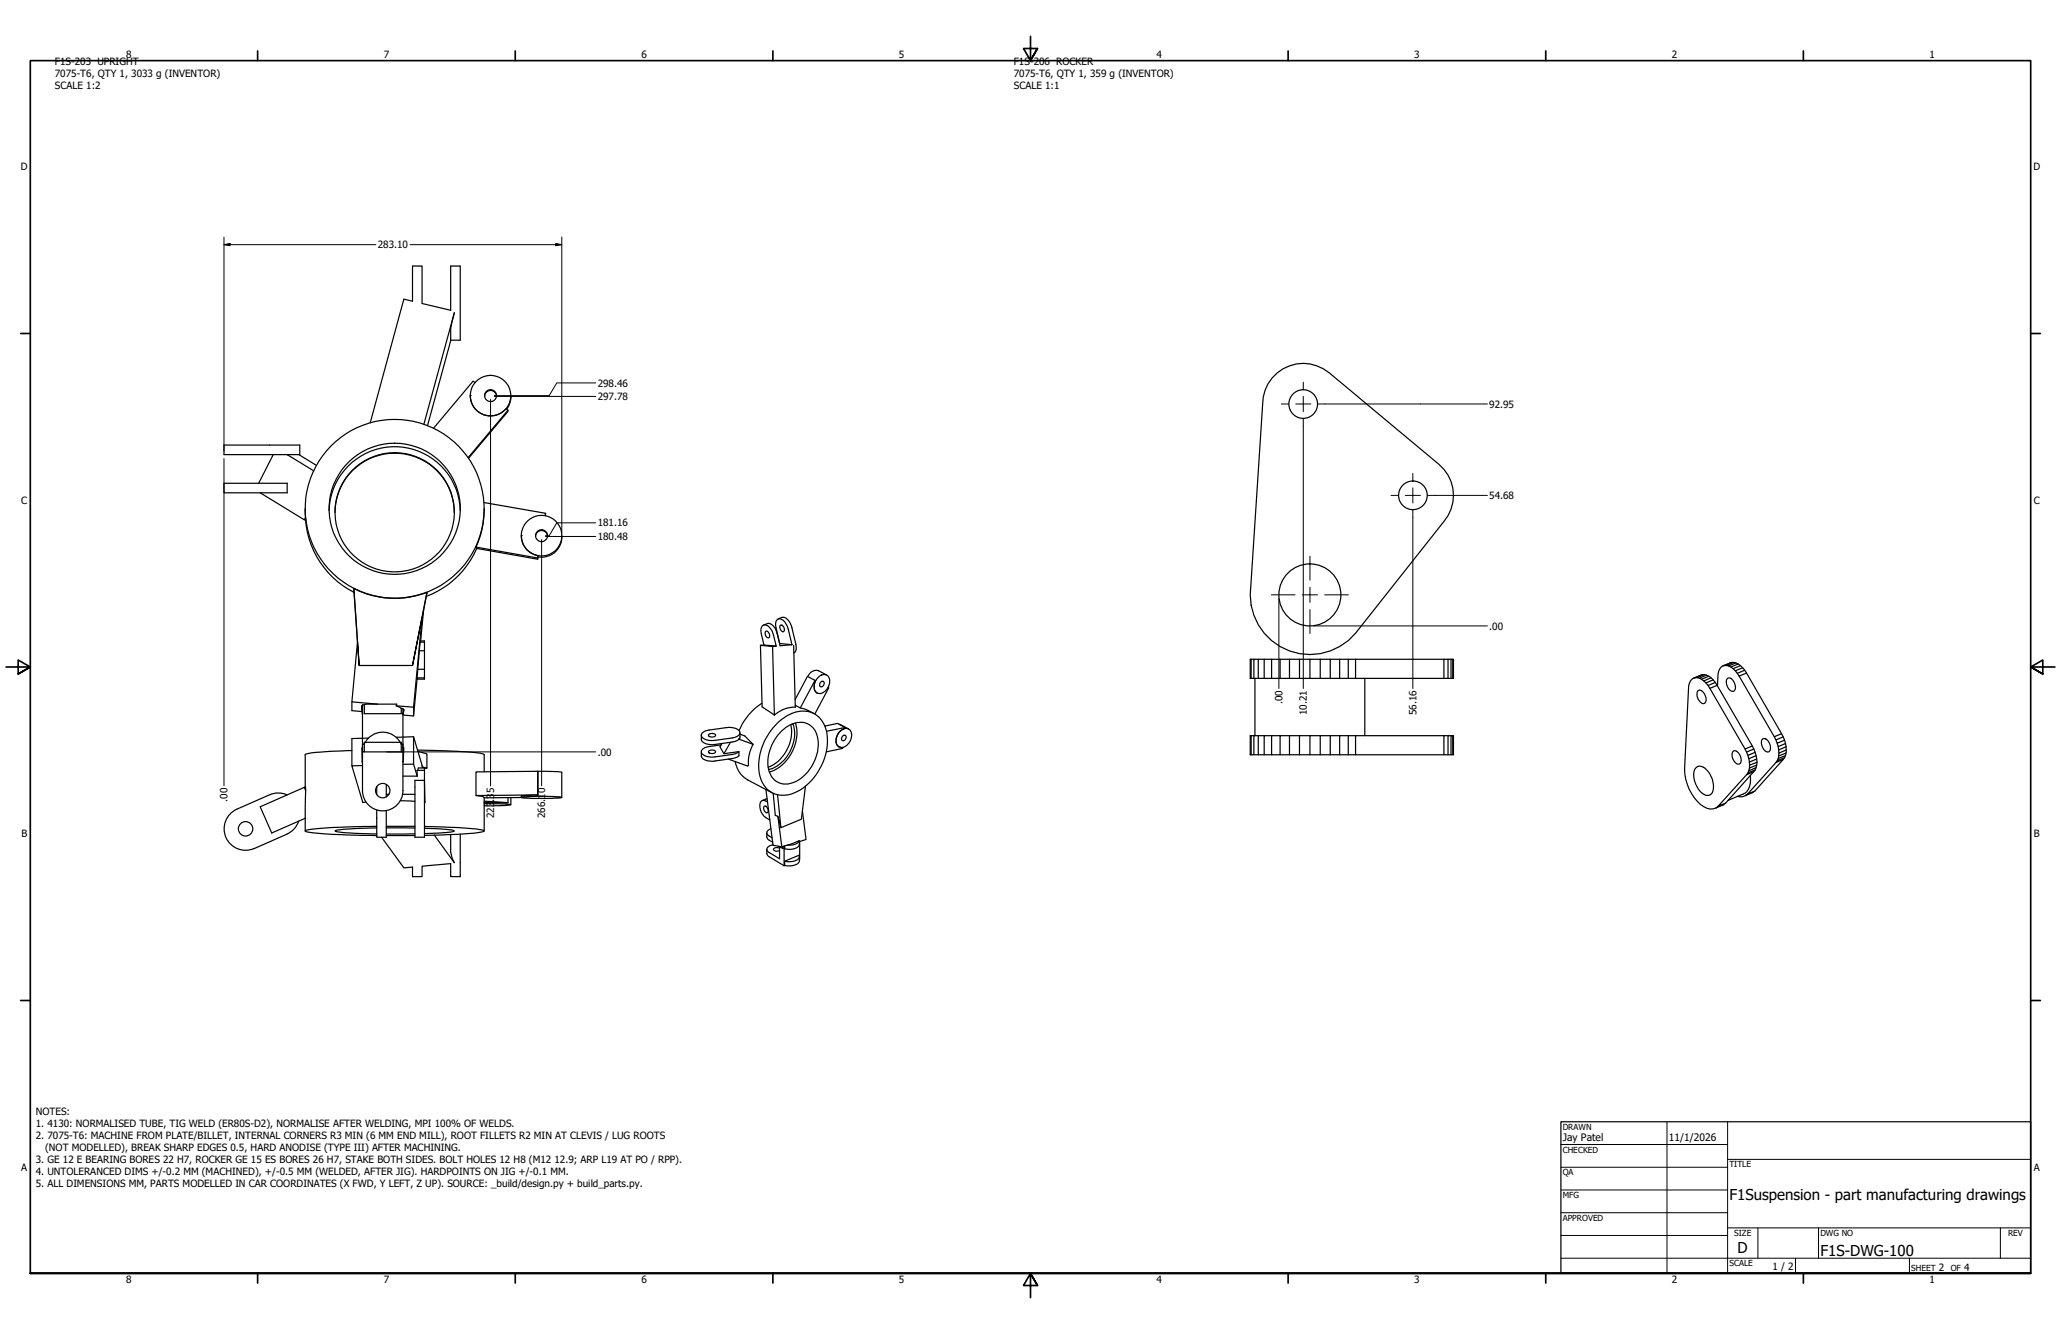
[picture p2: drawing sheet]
<svg xmlns="http://www.w3.org/2000/svg" width="864mm" height="559mm" viewBox="0 0 864 559" stroke-linecap="round" stroke-linejoin="round" font-family="sans-serif">
<!-- layer: Visible (ANSI) -->
<g fill="none" stroke="#000" stroke-width=".51">
<path d="M188.8 142.5h4v-31.1h-4v18.6l-12-2.9v-15.7h-4v14.8l-3.6-.9-14.1 51.8M188.8 142.5a25.8 25.8 0 0 1 .7-8.3l.9-3.2-12.8 46.7M188.9 142.5l-9.8 35.8M533.1 158.3a16.9 16.9 0 0 1 23.9-2.1l45.9 38.3a16.9 16.9 0 0 1 2.1 23.9l-37 46.8a25 25 0 0 1-27.7 7.5 25 25 0 0 1-16.4-23.5l5.2-80a16.9 16.9 0 0 1 4-10.9zM197 165.7a8.5 8.5 0 0 0 5.6 8 8.5 8.5 0 0 0 9.5-2.5l.8 .6-16.7 19.9M199 160.3l-.8-.7-16.5 19.8M203.1 165.9a2.48 2.48 0 0 1 2.4-2.3 2.48 2.48 0 0 1 2.5 2.3M212.9 171.8v.5l-16.6 19.7M214.1 165.7l-.4 2.8-1.4 2.9M93.9 186.4h31.7v4h-31.7zM114.5 190.4l-6.1 12M120.3 190.4l11.1 6.8"/>
<path d="M125.2 190.4l7.4 4.5M93.9 202.4h26.4v4h-26.4zM109 206.4l18.5 11.3 .5-.9M127.9 213.1l.1 3.7M128 217.7a37.3 37.3 0 0 0 20.3 30.5M128 216.8l.1 .9h-.6M137.9 213.9a27.5 27.5 0 0 1 27.5-26.8 27.5 27.5 0 0 1 27.4 26.8M140.4 214.7a25 25 0 0 1 25-24.8 25 25 0 0 1 25 24.8M202.8 210.5l25.8 4.5-.2 1M202.9 213.1v.5a38.2 38.2 0 0 1-3.4 15.6M228.6 215l-.1 1M199.5 229.2l25.8 4.5 .1-1"/>
<path d="M199.5 229.2v.5l25.8 4.6v-.6M199.8 229.7a37.2 37.2 0 0 1-21.2 20.1M218.4 224.4a8.4 8.4 0 0 0 7 8.3M224.4 224.5a2.52 2.52 0 0 1 2.5-2.3 2.52 2.52 0 0 1 2.5 2.3M225.4 232.7l-.1 1.6M235.4 224.4a8.5 8.5 0 0 1-10 8.9M148.3 246.5l2.2 32.3-.7-9.9-2.4 25.1 10.8 1M148.3 246.5a37.9 37.9 0 0 0 30.6 1.7M148.3 246.5l1.5 22.5M176.8 258.8l-3.5 37.4-7.3-.5 .2-.7h-12.9l-.6 .3M177.5 255.5l-1.2 13M178.9 248.2l-6.1 30.6z"/>
<path d="M325.4 259.9a2.09 2.09 0 0 1 3.5 .8l1.2 2.1 1.8 7.3-5.2-.5-1.6-7.2v-1.7zM326.1 259.3l1.5-.7a4.3 4.3 0 0 1 4.2 4.2l1.7 7.1a3.1 3.1 0 0 1-.9 3.7M150.5 278.8h22.3M175.7 272.6l-.6 7.8M176 269h1.9v3.6h-2.2zM176.3 268.5l-.2 .5M176.3 268.5h1.6v.5M177.9 272.6v7.8M318.6 270.3l5.1 .5M319.5 262.2a2.58 2.58 0 0 1 3.7 1.5l.9 2.3 1.1 4.6-5.1-.4-1.3-5.8 .2-1.5zM319.9 261.9l1.6-.7a4 4 0 0 1 4 3.6l1.4 5.7 5-.4M320.1 270.2l-1.5 .1 .7 25.8 5.2 3.4"/>
<path d="M320.7 264.6a1.45 1.45 0 0 1 1.6 .4 1.45 1.45 0 0 1 .2 1.6 .77 .77 0 0 1-.8 .6 .77 .77 0 0 1-.7-.7l-.4-1.1zM325.2 270.6l-1.5 .2 .8 28.7M326.6 269.6h.1M327 261.9a1.58 1.58 0 0 1 1.5 1 1.58 1.58 0 0 1-.5 1.8 2.03 2.03 0 0 1-1-2.8zM332.5 270.3l.7 25.9a12.4 12.4 0 0 0-8.7 3.3M524.3 276.2h-.4v8h.4M525.4 276.2h-1.1v8M527.2 276.2h-1.8v8M529.7 276.2h-2.5v8M532.8 276.2h-3.1v8M536.4 276.2h-3.6v8M540.3 276.2h-3.9v8"/>
<path d="M544.5 276.2h-4.2v8M548.9 276.2h-4.4v8M553.2 276.2h-4.3v8M557.4 276.2h-4.2v8M561.3 276.2h-3.9v8M565 276.2h-3.7v8M568 276.2h-3v8M605 276.2h-37v8M606.7 276.2h-1.7v8M608 276.2h-1.3v8M608.8 276.2h-.8v8M725.6 277.5l-3.9 1.5"/>
<path d="M726.4 277.5l-3 1.3h-.8M727.4 277.7l-3.1 1.3-.9-.2M728.3 278.1l-3.1 1.3-.9-.4M729.3 278.8l-3.1 1.3-1-.7M730.2 279.7l-3.1 1.3-.9-.9M147.4 294v3.7l4.4 .4M151.6 295.7h.3M151.9 299.1l-.3-3.4 .3 3.7M152.7 295.3l-.8-.1v36a8.5 8.5 0 0 0 8.5 8.5 8.5 8.5 0 0 0 8.4-8.5v-34.4l-.7-.1M152.7 295.3v3.7h15.4v-2.3M166 295.7l2.1 1M168.8 299.1l.4-1.8-.4 2.1"/>
<path d="M168.8 297.3h.4M173.3 296.2v3.7M174.8 284l-1.5 15.9-4.5-.4M175.1 280.4h2.8v3.6h-3.1zM177.9 284v.5h-3.1M319.3 294.6a25.2 25.2 0 0 0-9.6 11.4M333.2 295.5l2.1 1M335.3 296.5l1.7 .4 4.1 2M341.5 285l-3.2-1.7-5.1 9.8M342.4 284.2a3 3 0 0 1 4.8-.7 5.1 5.1 0 0 1-3.9 7 2.78 2.78 0 0 1-2.1-3.9zM342.4 290.3a3.7 3.7 0 0 1-.6-5.1l-.3-.2-6.2 11.5M342.4 290.3h.1"/>
<path d="M343.9 285.8a.85 .85 0 0 1 1.2-.3 .85 .85 0 0 1 .1 1.3 .95 .95 0 0 1-1.4 .9 .95 .95 0 0 1-.1-1.6zM346.4 282.8l-3.4-1.8a3.8 3.8 0 0 0-4.5 2.4M347 287.9l.3 .2-5.9 11M524.3 284.2h84.7v-8h-.2v8M525.8 284.2v24M571.9 284.2v24M711.3 289.6a1.53 1.53 0 0 1 2.6 .6 3.3 3.3 0 0 1 .2 4.5 3.8 3.8 0 0 1-2.8-5.1zM713.3 282.6l-3.8 1.6M714.2 282.6l-4 1.3M715.1 282.8l-3.1 1.3-.9-.3M716 283.3l-3 1.2-1-.4M716.5 288.4l14.7 25.4 3.1-1.3"/>
<path d="M717 283.9l-3.1 1.3-.9-.7M717.9 284.8l-3.1 1.3-.9-.9M718.8 285.9l-3.1 1.2-.9-1M719.5 287.1l-3 1.3-.8-1.3M719.6 287.2a11.2 11.2 0 0 1 1.5-7.7 10.2 10.2 0 0 1 5.3-2 8 8 0 0 1 5.4 4.4l14.7 25.4a11.1 11.1 0 0 1 1.3 10.1l-12.5 13.9-.9 .7-3.1 1.3 1-.7M724 284.1a2.89 2.89 0 0 1 3.1 3l.1 .7a1.43 1.43 0 0 1-.8 1.8 1.43 1.43 0 0 1-1.9-.8 3.8 3.8 0 0 1-.5-4.7zM728.7 283.2l14.8 25.4 3-1.3M731.1 280.7l-3.1 1.4-.9-1.1M731.8 281.9l-3.1 1.3-.7-1.1M147.4 314.4l-13.5 .7a14.7 14.7 0 0 0-6 1v13.6M151.8 319.2h.1M151.9 315h.8v-4h15.4v4h.7"/>
<path d="M151.9 313.1l-.3 .2 .2 5.9M151.9 319.1l-.1 .1M151.9 311.7h.8M152.6 311.7a8.5 8.5 0 0 1 7.8-5 8.5 8.5 0 0 1 7.7 5M152.7 315h15.4M154.4 309.2l-7 .2v11.4M166 308.9l7.3-.3 3.6 12.6M168.1 311.7h.7M168.8 313.1l.4 .1-.4 5.9M173.3 308.6v11.5M175 314.2a181.2 181.2 0 0 1 27.5 1.6l.4 .3v7.2M175.1 314.8l3.8 1v6"/>
<path d="M293.9 308v1.7a4.3 4.3 0 0 0 5.1 2.2l7.8-1.1 2.1-.6 .7-.6M294.3 307l2.2-1.1 7.8-1.1a5.2 5.2 0 0 1 5.7 1.8 2.88 2.88 0 0 1-3.2 2.5l-7.2 1a5.4 5.4 0 0 1-5.7-1.8zM296.9 307.7l.2-.1a1.89 1.89 0 0 1 2.7 .5 1.88 1.88 0 0 1-2.9-.2zM297.1 314.5a1.89 1.89 0 0 1 2.7 .5 1.88 1.88 0 0 1-2.9-.2zM302.1 312l-5 .7a2.89 2.89 0 0 0-3.2 2.5 5.4 5.4 0 0 0 5.7 1.9l7.2-1.1 1.7-.4 1.1-.8M302.5 311.5l-.8 1.4 1.6 2.8 6.3-.9v1.8l-1.1 .7-1.7 .5-7.2 1a5.5 5.5 0 0 1-5.7-1.8v-2.1M306.1 311l-2.8 4.7M308 319a10.8 10.8 0 0 0 5.3 7.7l10.2 5.4M309.6 309.6l5.9 2.2M310.1 307v1.7l-.5 .9M310.1 307.5l2 .8 3.4 3.5M315.5 311.8a16.1 16.1 0 0 0-1.9 8.7l-.2 .4-8.2-2.9"/>
<path d="M325.7 303a14.1 14.1 0 0 1 14.9-4.4 12.3 12.3 0 0 1 6.1 12.4 24.4 24.4 0 0 1-15.3 21.7 10.2 10.2 0 0 1-13.4-9.7 25 25 0 0 1 7.7-20zM327.5 306.2a9.7 9.7 0 0 1 11.8-2.5 11.1 11.1 0 0 1 3 12.3 16.6 16.6 0 0 1-12.2 12.4 7.9 7.9 0 0 1-8.3-9 19.1 19.1 0 0 1 5.7-13.2zM331.3 303.6a16.3 16.3 0 0 1-9.4 17.8M332.2 303.2a15.9 15.9 0 0 1-7.6 18.2l-2.5 1M333.2 302.8a17.3 17.3 0 0 1-10.8 20.6M345.6 304.2l5.3-1.2 3.2 1.7M346.3 306.3l7.8-1.6-.1 .5a5.1 5.1 0 0 0-3.1 7.1l.7 .6M351.5 303.3l4.1 2.1M352 306.3a2.69 2.69 0 0 1 3.5-1 2.69 2.69 0 0 1 1.2 3.5 4.6 4.6 0 0 1-4.7 4.3 3.6 3.6 0 0 1-.8-5.8zM353.1 308.4a.93 .93 0 0 1 1.4-.1 .93 .93 0 0 1-.3 1.5 .9 .9 0 0 1-1.4 .3 .9 .9 0 0 1 .1-1.4zM353.1 313.1v.4l-6.9 1.5M524.3 316.2h84.7v-8h-.2v8"/>
<path d="M524.3 308.2h-.4v8h.4M525.4 308.2h-1.1v8M527.2 308.2h-1.8v8M529.7 308.2h-2.5v8M532.8 308.2h-3.1v8M536.4 308.2h-3.6v8M540.3 308.2h-3.9v8M544.5 308.2h-4.2v8M548.9 308.2h-4.4v8M553.2 308.2h-4.3v8M557.4 308.2h-4.2v8M561.3 308.2h-3.9v8"/>
<path d="M565 308.2h-3.7v8M568 308.2h-3v8M605 308.2h-37v8M606.7 308.2h-1.7v8M608 308.2h-1.3v8M608.8 308.2h-.8v8M726.4 314.6a3.2 3.2 0 0 1 3.2 3.7 1.43 1.43 0 0 1-.8 1.7 1.43 1.43 0 0 1-1.9-.7 3.8 3.8 0 0 1-.5-4.7zM731.2 313.8l.6 1.2 3.1-1.2M731.8 315l.6 1.4 3.1-1.2M732.4 316.4l.4 1.4 3-1.3M732.8 317.8l.2 1.4 3.1-1.3M733 319.2l.1 1.3 3.1-1.2"/>
<path d="M738.6 309.5a2.9 2.9 0 0 1 3.2 3l.1 .7a1.4 1.4 0 0 1-.8 1.8 1.4 1.4 0 0 1-1.8-.8 3.7 3.7 0 0 1-.7-4.7zM743.5 308.6l.7 1.3 3-1.2M744.2 309.9l.5 1.4 3.1-1.2M744.2 319.4l-11.9 13.2 3-1.3M744.7 311.3l.4 1.4 3.1-1.2M745.1 312.7l.2 1.4 3.1-1.3M745.3 314.1l.1 1.4 3.1-1.4M747.2 318.1l-3 1.3 .5-.7M747.8 317.4l-3.1 1.3 .4-.9M748.2 316.5l-3.1 1.3 .2-1.1M748.4 315.4l-3.1 1.3 .1-1.2M99.3 339a9 9 0 0 0-4.6 11.8 9 9 0 0 0 11.8 4.6l13.7-6"/>
<path d="M113 332.9l-13.7 6.1M113 332.9a9 9 0 0 1 7.3 .1M127.5 329.8l.6 1.4-.1-1.6-19 8.3 4.9 11 14-6.1M128.1 331.2l-.2 11.6M151.9 320.7l-4.5 .1 4.6 15.4 1.4-.2M157.9 339.3v11.4h4v-11.1M157.9 329.6v3.3M161.9 328.6v5.2M161.9 332.7h1M167.8 335.4l6.1 .3M168.7 332.7h5.2M168.8 320.2l4.5-.1 1.5 5"/>
<path d="M168.8 325.1h6M177.2 321.7l-.3-.5 2 .6h-1M177.9 322.7v4.2h-4v23.8h4v-23.8M177.9 321.7h-2.5l-.3 1M177.9 321.7v1M177.9 322.7h-3.1v2.4M177.9 336h.2M177.9 335.4l.2 .6M177.9 327.5l.2 8.5M199.5 333.2l2.5 .4 .9 .5v14M202.9 336.7h8.4l2.7 .4-2.7 .3-8.4 .1M202.9 336.1l10 .1"/>
<path d="M212.9 334.1v2.1l-10-.6M214.1 334.1v3M218.4 334.1l-15.5 .1M218.5 333.9l2.1-.1a76 76 0 0 1 14.8 .3l-4.7 .4h-7.6l-3.6-.2zM225.3 333l.1 .1M225.4 333.1l-.1-10-25.8 .2v9.9l25.8-.2v-9.9l10 .4 .1 10.5M225.4 333.1l-6.3 .2-.6 .1-.1 .6M320.3 337.7a1.61 1.61 0 0 1 1.4 1.1 1.61 1.61 0 0 1-.4 1.7 1.92 1.92 0 0 1-1-2.8zM320.9 330.7l3 23.4 3.7 .6M321.4 334.6l-2 .7M321.6 336a1.75 1.75 0 0 0-1.7-.7 1.75 1.75 0 0 0-1.4 1.2 6 6 0 0 0 2.4 6l1.7 1M324 332.3l.9 9.3 1 .3 1.3 4.8-1.4-13.8"/>
<path d="M336.2 339.8l1.6 11.9-2.9 .9v-.4l-7.3 2.5-1.7-12.8M337.5 329.3l-1.7 13.9-8.6 3.5M710.7 321.6a3 3 0 0 1 4.6 1 9.6 9.6 0 0 1 2.2 9.4 2.63 2.63 0 0 1-4.4 .2 9.7 9.7 0 0 1-2.9-10.1zM720 337.7l-1 .8 3.1-1.3 1-.8 11.8-13.2a8.9 8.9 0 0 0 0-9.4l-15.4-26.7a7.2 7.2 0 0 0-6.2-4.5 6.4 6.4 0 0 0-5.5 3.7l-1.9 36a19.6 19.6 0 0 0 8 15.6 5 5 0 0 0 5.1 .6M731.3 333.3l-1.2 .5-2-.2M731.8 324.5l-11.8 13.2 3.1-1.3M733.4 324.9a7.2 7.2 0 0 1-2.8 7.6l-6.5 2.8M734.9 323.2l-3.1 1.3 .6-.7M735.5 322.5l-3.1 1.3 .4-.9M735.8 321.6l-3 1.3 .2-1.1M736.1 320.5l-3.1 1.3 .1-1.3M125.2 343.9a9 9 0 0 1-5 5.5"/>
<path d="M127.9 342.8v5.3M157.9 346.8l-12.4 .5a9.6 9.6 0 0 0-5.1 .8l3.9 .7 13.6 .5M157.9 346.1a163.2 163.2 0 0 0-29.9 1.8l-.1 .2a45.2 45.2 0 0 0 13.1 1.5l16.9 .4M161.9 346.8h12M161.9 346.1h12M161.9 350h12M173.9 349.3l-12 .1M177.9 347l6.6 .2a12.8 12.8 0 0 1 5.9 .9l-3.4 .6-9.1 .5M177.9 346.2l18.9 .8a13.4 13.4 0 0 1 6.1 1.1l-4.7 1-20.3 .8M188.8 349.6v7.5l1.6 4.3-8.4-11.6M192.8 349.4v17.8h-4v-5.4l-12 1v4.4h-4v-4l-3.6 .3-9.3-12.8M321.3 355.8l.1 2 .5 .8 6.6 4"/>
<path d="M321.3 348.9v1.7l.4 .9 2.1 1.3M323 347.2a1.58 1.58 0 0 0-1.6 1.2 1.58 1.58 0 0 0 .9 1.8l1.2 .8M323.9 353.8a2.22 2.22 0 0 0-2.5 2.6l5.2 3.3v-5M326.2 354.5l1.9 1-.1-.9M326.6 355.3a1.53 1.53 0 0 0-2.4 .7 2.14 2.14 0 0 0 2.4 .3M328 354.6l.1 .9M328.5 354.5v8.1M334.9 352.2a4.5 4.5 0 0 1-5 1.8M335 358.8v1.8a4.6 4.6 0 0 1-5.6 2l-.6-.1M335 352.6a2.79 2.79 0 0 1-3.1 3.1l-3.1-.1v-1.3M335.1 352.5l-.1 7.5M328.8 360.7a5.7 5.7 0 0 0 6-1.4v-1l-6 2.4v1.8l-.3 .1"/>
<circle cx="205.5" cy="165.7" r="2.49"/>
<circle cx="205.5" cy="165.7" r="8.5"/>
<circle cx="546.1" cy="169.3" r="6"/>
<circle cx="165.4" cy="214.6" r="25"/>
<circle cx="165.4" cy="213.2" r="37.5"/>
<circle cx="165.4" cy="213.1" r="27.5"/>
<circle cx="592" cy="207.5" r="6"/>
<circle cx="226.9" cy="224.4" r="8.5"/>
<circle cx="226.9" cy="224.4" r="2.52"/>
<circle cx="548.9" cy="249.2" r="13"/>
<circle cx="160.4" cy="331.2" r="3"/>
<circle cx="102.9" cy="347.2" r="3"/>
</g>
<g fill="#000">
<circle cx="197" cy="165.7" r=".25"/>
<circle cx="120.3" cy="190.4" r=".25"/>
<circle cx="218.4" cy="224.4" r=".25"/>
<circle cx="309.6" cy="309.6" r=".25"/>
<circle cx="351.6" cy="312.9" r=".25"/>
</g>
<!-- layer: Border (ANSI) -->
<g fill="none" stroke="#000" stroke-width=".7">
<path d="M431.8 15.2v10.2l-2.9-5.1h5.8l-2.9 5.1 2.9-5.1M107.9 21.3v4.1M215.9 21.3v4.1M323.8 21.3v4.1M539.8 21.3v4.1M647.7 21.3v4.1M755.6 21.3v4.1M8.6 139.7h4.1M850.9 139.7h4.1M2.5 279.4h10.2l-5.1-2.9v5.8l5.1-2.9-5.1 2.9M861.1 279.4h-10.2l5.1-2.9v5.8l-5.1-2.9 5.1 2.9M8.6 419.1h4.1"/>
<path d="M850.9 419.1h4.1M12.7 533.4v-508h838.2v508h-838.2h838.2M107.9 533.4v4.1M215.9 533.4v4.1M323.8 533.4v4.1M434.7 538.5l-2.9-5.1 2.9 5.1h-5.8l2.9-5.1v10.2M539.8 533.4v4.1M647.7 533.4v4.1M755.6 533.4v4.1"/>
</g>
<!-- layer: Title (ANSI) -->
<g fill="none" stroke="#000" stroke-width=".42">
<path d="M654 479.4h69.9M698.5 469.9v63.5M723.9 469.9v63.5M654 488.9h69.9M654 498.5h69.9M723.9 485.6h127M654 508h69.9M654 517.5h69.9M723.9 514.3h127M736.6 514.3v12.7M762 514.3v12.7M838.2 514.3v12.7"/>
<path d="M654 527h196.9M752.3 527v6.4M800.1 527v6.4"/>
</g>
<path d="M654 469.9h196.9v63.5h-196.9z" fill="none" stroke="#000" stroke-width=".51"/>
<!-- layer: Dimension (ANSI) -->
<g fill="none" stroke="#000" stroke-width=".42">
<path d="M93.9 99.3v89.5M235.4 99.3v124M93.9 102.5l2.5-.5v.9zM93.9 102.5h63.6M171.8 102.5h63.6M232.9 102l2.5 .5-2.5 .4zM205.5 167.3v161.9M207.1 166.1h42.5M249.6 160.4h-16.3l-3.2 5.3h-23M546.1 178.4v70.7M555.2 169.2h68.1M93.9 192.1v137.1"/>
<path d="M249.6 219h-16.3l-3.2 5.4h-1.6M592 216.7v71.7M601.2 207.5h22.1M226.9 226v103.2M228.5 224.7h21.1M535.9 250.8v37.6M546.1 249.3v39.1M550.5 262.2h72.8M162 315h87.6"/>
</g>
<path d="M93.9 102.5l2.5-.5v.9zM232.9 102l2.5 .5-2.5 .4z" fill="#000"/>
<!-- layer: Center Mark (ANSI) -->
<g fill="none" stroke="#000" stroke-width=".42">
<path d="M536.9 169.2h3M542.9 169.2h6.4M546.1 160.1v3M546.1 166.1v6.3M546.1 175.4v3M552.3 169.2h2.9M592 198.3v3.1M582.9 207.5h3M588.8 207.5h6.4M592 204.3v6.4M592 213.7v3M598.2 207.5h3"/>
<path d="M548.9 233v10M532.7 249.2h10M545.7 249.2h6.4M548.9 246v6.3M548.9 255.3v10.1M555.1 249.2h9.9"/>
</g>
<g font-size="6.3">
<text x="724.7" y="502.9">F1Suspension - part manufacturing drawings</text>
<text x="728.1" y="524.9">D</text>
<text x="762.8" y="526.2">F1S-DWG-100</text>
</g>
<g font-size="4.3">
<text x="654.8" y="477.8">Jay Patel</text>
<text x="699.3" y="478">11/1/2026</text>
</g>
<g font-size="4.2">
<text x="23" y="27.1">F1S-203 UPRIGHT</text>
<text x="52.8" y="24.4">8</text>
<text x="160.8" y="24.4">7</text>
<text x="268.7" y="24.4">6</text>
<text x="376.7" y="24.4">5</text>
<text x="424.8" y="27.1">F1S-206 ROCKER</text>
<text x="484.6" y="24.4">4</text>
<text x="592.6" y="24.4">3</text>
<text x="700.5" y="24.4">2</text>
<text x="808.5" y="24.4">1</text>
<text x="23" y="32.1">7075-T6, QTY 1, 3033 g (INVENTOR)</text>
<text x="424.8" y="32.1">7075-T6, QTY 1, 359 g (INVENTOR)</text>
<text x="23" y="37.1">SCALE 1:2</text>
<text x="424.8" y="37.1">SCALE 1:1</text>
<text x="8.8" y="71.4">D</text>
<text x="852" y="71.4">D</text>
<text x="158.3" y="104">283.10</text>
<text x="250.4" y="161.9">298.46</text>
<text x="250.4" y="167.6">297.78</text>
<text x="624" y="170.8">92.95</text>
<text x="624" y="209">54.68</text>
<text x="8.9" y="211.1">C</text>
<text x="852.2" y="211.1">C</text>
<text x="250.4" y="220.5">181.16</text>
<text x="250.4" y="226.3">180.48</text>
<text x="624" y="263.7">.00</text>
<text x="537.4" y="295" transform="rotate(-90 537.4 295)">.00</text>
<text x="547.6" y="299.6" transform="rotate(-90 547.6 299.6)">10.21</text>
<text x="593.5" y="299.6" transform="rotate(-90 593.5 299.6)">56.16</text>
<text x="250.4" y="316.5">.00</text>
<text x="95.4" y="335.8" transform="rotate(-90 95.4 335.8)">.00</text>
<text x="207.1" y="342.6" transform="rotate(-90 207.1 342.6)">223.35</text>
<text x="228.5" y="342.6" transform="rotate(-90 228.5 342.6)">266.10</text>
<text x="9" y="350.8">B</text>
<text x="852.2" y="350.8">B</text>
<text x="15" y="466.9">NOTES:</text>
<text x="15" y="471.9">1. 4130: NORMALISED TUBE, TIG WELD (ER80S-D2), NORMALISE AFTER WELDING, MPI 100% OF WELDS.</text>
<text x="15" y="476.9">2. 7075-T6: MACHINE FROM PLATE/BILLET, INTERNAL CORNERS R3 MIN (6 MM END MILL), ROOT FILLETS R2 MIN AT CLEVIS / LUG ROOTS</text>
<text x="18.9" y="482">(NOT MODELLED), BREAK SHARP EDGES 0.5, HARD ANODISE (TYPE III) AFTER MACHINING.</text>
<text x="8.9" y="490.5">A</text>
<text x="15" y="487">3. GE 12 E BEARING BORES 22 H7, ROCKER GE 15 ES BORES 26 H7, STAKE BOTH SIDES. BOLT HOLES 12 H8 (M12</text>
<text x="15" y="492">4. UNTOLERANCED DIMS +/-0.2 MM (MACHINED), +/-0.5 MM (WELDED, AFTER JIG). HARDPOINTS ON JIG +/-0.1 MM.</text>
<text x="232.3" y="487">12.9; ARP L19 AT PO / RPP).</text>
<text x="852.2" y="490.5">A</text>
<text x="15" y="497">5. ALL DIMENSIONS MM, PARTS MODELLED IN CAR COORDINATES (X FWD, Y LEFT, Z UP). SOURCE: _build/design.py + build_parts.py.</text>
<text x="742.8" y="532">1 / 2</text>
<text x="812.4" y="532.6">2</text>
<text x="823" y="532.6">4</text>
<text x="52.8" y="537.5">8</text>
<text x="160.8" y="537.5">7</text>
<text x="268.7" y="537.5">6</text>
<text x="376.7" y="537.5">5</text>
<text x="484.6" y="537.5">4</text>
<text x="592.6" y="537.5">3</text>
<text x="700.5" y="537.5">2</text>
<text x="808.5" y="537.5">1</text>
</g>
<g font-size="3.5">
<text x="654.8" y="473.2">DRAWN</text>
<text x="654.8" y="482.8">CHECKED</text>
<text x="724.7" y="488.9">TITLE</text>
<text x="654.8" y="492.3">QA</text>
<text x="654.8" y="501.8">MFG</text>
<text x="654.8" y="511.4">APPROVED</text>
<text x="726.7" y="517.7">SIZE</text>
<text x="762.8" y="517.7">DWG NO</text>
<text x="841.4" y="517.7">REV</text>
<text x="724.7" y="530.4">SCALE</text>
<text x="800.9" y="532.6">SHEET</text>
<text x="817.4" y="532.6">OF</text>
</g>
</svg>
